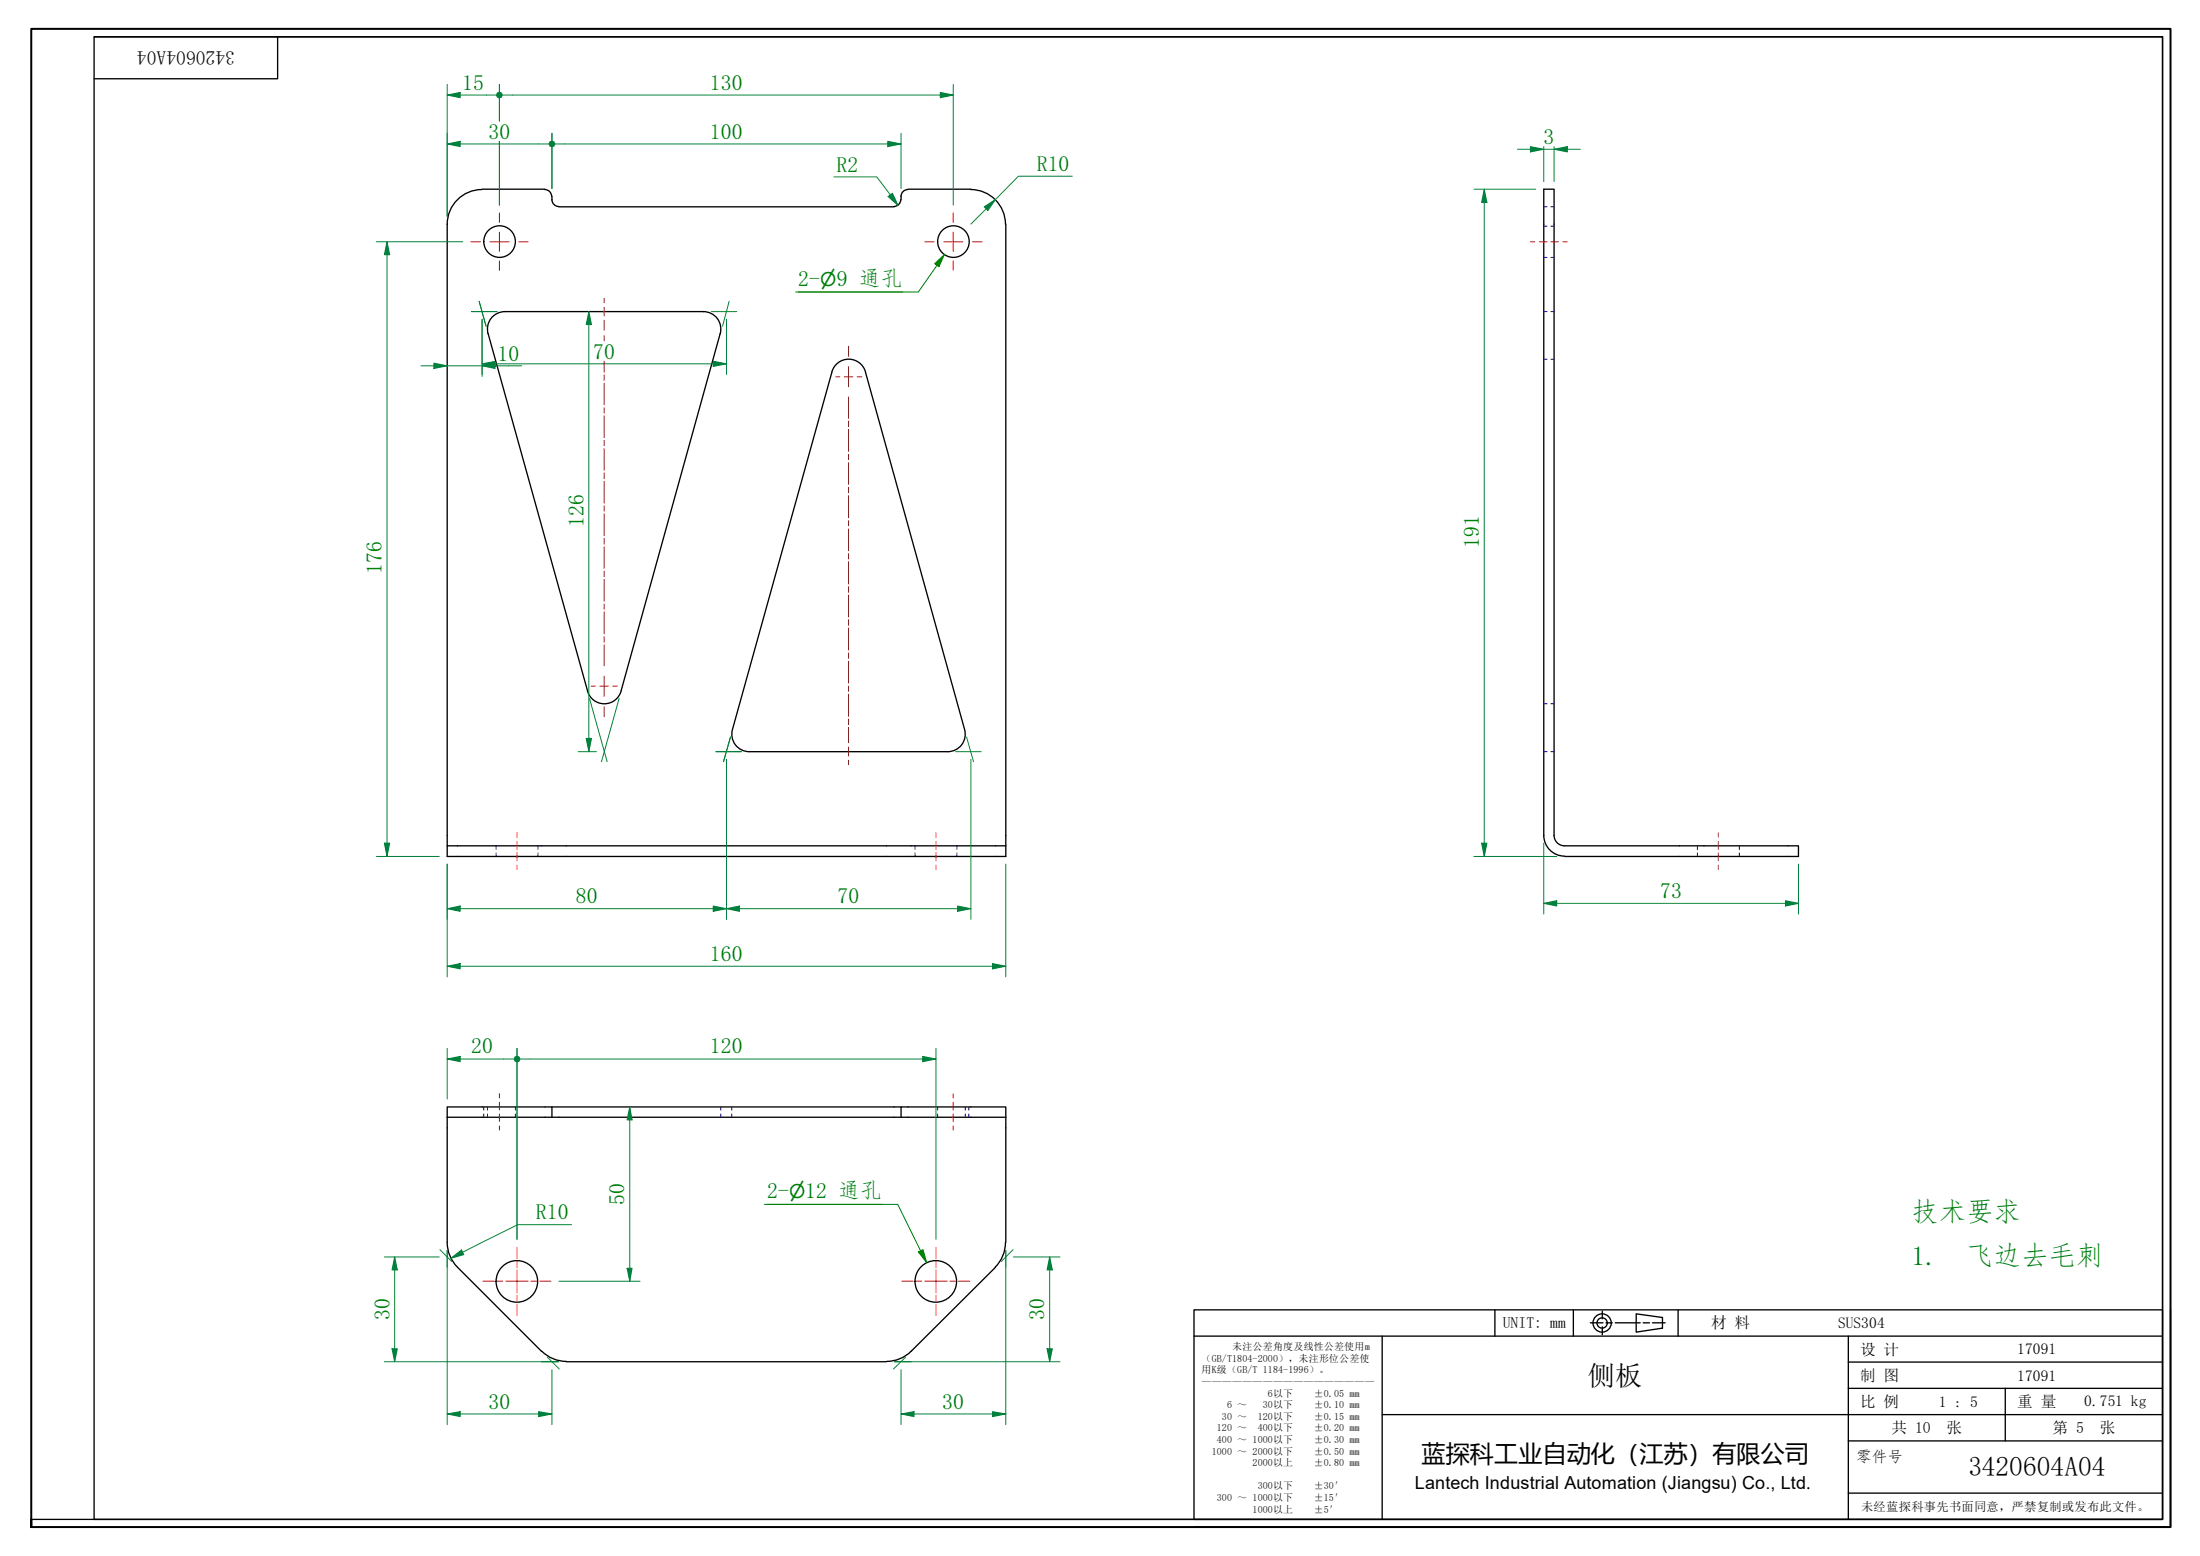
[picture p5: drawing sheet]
<svg xmlns="http://www.w3.org/2000/svg" width="420mm" height="297mm" viewBox="0 0 420 297" stroke-linecap="round" stroke-linejoin="round" font-family="sans-serif">
<g fill="none" stroke="#00f" stroke-width=".19">
<path d="M294.8 39.5h.7M296.2 39.5h.6M294.8 59.5h.7M294.8 43.2h.7M294.8 49.1h.7M296.2 59.5h.6M296.2 43.2h.6M296.2 49.1h.6M294.8 68.6h.7M296.2 68.6h.6M294.8 134.4h.7M296.2 134.4h.6"/>
<path d="M294.8 143.5h.7M296.2 143.5h.6M94.7 161.5v.7M94.7 162.8v.7M102.7 161.5v.7M102.7 162.8v.7M174.8 161.5v.7M174.8 162.8v.7M182.8 161.5v.7M182.8 162.8v.7M324.2 161.5v.7M324.2 162.8v.7"/>
<path d="M332.2 161.5v.7M332.2 162.8v.7M92.4 211.3v.6M92.4 212.6v.7M93.1 211.3v.6M93.1 212.6v.7M98.4 211.3v.6M98.4 212.6v.7M137.7 211.3v.6M137.7 212.6v.7M139.8 211.3v.6M139.8 212.6v.7"/>
<path d="M179.1 211.3v.6M179.1 212.6v.7M184.3 211.3v.6M184.3 212.6v.7M185 211.3v.6M185 212.6v.7"/>
</g>
<g fill="none" stroke="#000" stroke-width=".25">
<path d="M92 36.2a6.6 6.6 0 0 0-6.6 6.6M92.1 36.1h12M104 36.2a1.3 1.3 0 0 1 1.3 1.3M105.4 37.5v.6M105.4 38.1a1.3 1.3 0 0 0 1.3 1.3M106.7 39.5h64.1M172 38.1a1.3 1.3 0 0 1-1.3 1.3M172.1 37.5v.6M173.4 36.2a1.3 1.3 0 0 0-1.3 1.3M173.4 36.1h12M185.4 36.2a6.6 6.6 0 0 1 6.6 6.6M85.4 42.8v118.7"/>
<path d="M192.1 42.8v118.7M158.9 71a3.3 3.3 0 0 1 3.2-2.4 3.3 3.3 0 0 1 3.2 2.4M158.9 71l-19 68.2M165.3 71l18.9 68.2M112.2 131.9a3.3 3.3 0 0 0 3.2 2.5 3.3 3.3 0 0 0 3.2-2.5M112.2 131.9l-19-68.2a3.3 3.3 0 0 1 3.2-4.2h38a3.3 3.3 0 0 1 3.1 4.2l-18.9 68.2M139.9 139.3a3.3 3.3 0 0 0 3.2 4.2M184.2 139.3a3.3 3.3 0 0 1-3.2 4.2M143.1 143.5h37.9M294.8 159.5v-123.4h2v123.4M294.8 159.5a4 4 0 0 0 4 3.9M296.8 159.5a2 2 0 0 0 2 2"/>
<path d="M85.4 161.5h106.7v2h-106.7zM298.8 161.5h44.7v2h-44.7M85.4 213.3h106.7M85.4 213.3v-2h20v2M85.4 213.3v23.9M105.4 211.3h66.7M172.1 213.3v-2h20v2M192.1 213.3v23.9M85.4 237.2a6.6 6.6 0 0 0 2 4.7M192 237.2a6.6 6.6 0 0 1-1.9 4.7M87.4 241.9l16.1 16a6.6 6.6 0 0 0 4.7 2M108.1 260h61.2"/>
<path d="M174 257.9a6.6 6.6 0 0 1-4.7 2M190.1 241.9l-16.1 16.1"/>
<circle cx="95.4" cy="46.1" r="3"/>
<circle cx="182.1" cy="46.1" r="3"/>
<circle cx="98.7" cy="244.6" r="4"/>
<circle cx="178.7" cy="244.6" r="4"/>
</g>
<path d="M6 291.5v-1.4v1.4M6 290.1v-284.6h408.5v286h-408.5" fill="none" stroke="#000" stroke-width=".38"/>
<path d="M18 7h395v283.1h-395zM18 7h395M53 7v8h-35M413 7v283.1h-407" fill="none" stroke="#000" stroke-width=".25"/>
<g fill="none" stroke="#000" stroke-width=".25">
<path d="M228 250h185v40.1h-185zM228 255.1h185M264 255.1v35M285.5 250v5.1M300.5 250v5.1M303.7 252.5h2.4M306 250.3v1.5M306 253.3v1.5M306.7 252.5h1.2M308.5 252.5h4.7M312.5 250.8l5 .7v2l-5 .8zM313.8 252.5h1.2"/>
<path d="M315.6 252.5h2.4M320.5 250v5.1M353 255.1v35M414.5 250v41.5h-186.5M264 270.1h149M353 275.1h60M353 265h60M353 260h60M383 265v10.1M353 285h60"/>
<circle cx="306" cy="252.6" r="1.75"/>
<circle cx="306" cy="252.6" r=".98"/>
</g>
<g fill="none" stroke="#f00" stroke-width=".19">
<path d="M98.7 159v.8M178.8 159v.8M98.7 160.6v1.6M98.7 162.8v1.5M98.7 165.1v.9M178.8 160.6v1.6M178.8 162.8v1.5M178.8 165.1v.9M95.4 208.8v.8M95.4 210.4v1.5M95.4 212.6v1.5M95.4 214.9v.9"/>
<path d="M182.1 208.8v.8M182.1 210.4v1.5M182.1 212.6v1.5M182.1 214.9v.9"/>
</g>
<g fill="none" stroke="#f00" stroke-width=".19">
<path d="M89.9 46.2h1.9M93.5 46.2h3.7M95.4 40.6v1.9M95.4 44.3v3.7M95.4 49.8v1.8M99.1 46.2h1.8M176.6 46.2h1.8M180.2 46.2h3.7M182.1 40.6v1.9M182.1 44.3v3.7M182.1 49.8v1.8M185.7 46.2h1.9"/>
<path d="M98.7 238.1v2.2M178.8 238.1v2.2M92.2 244.6h2.2M94.9 244.6h1.1M96.6 244.6h4.3M98.7 240.8v1.1M98.7 242.4v4.4M98.7 247.3v1.1M98.7 249v2.1M101.4 244.6h1.1M103.1 244.6h2.1M172.2 244.6h2.2"/>
<path d="M174.9 244.6h1.1M176.6 244.6h4.3M178.8 240.8v1.1M178.8 242.4v4.4M178.8 247.3v1.1M178.8 249v2.1M181.4 244.6h1.1M183.1 244.6h2.1"/>
</g>
<path d="M85.4 18.1h2.5" fill="none" stroke="#00803f" stroke-width=".19"/>
<path d="M85.4 18.1l2.5-.5v1.1z" fill="#00803f"/>
<path d="M85.4 18.1l2.5-.5v1.1zM92.9 18.1h1.8" fill="none" stroke="#00803f" stroke-width=".19"/>
<circle cx="95.4" cy="18.1" r=".63" fill="#00803f"/>
<path d="M85.4 16.1v25.2M87.9 18.1h5M95.4 16.1v7M96 18.1h1.9M95.4 27v12.2" fill="none" stroke="#00803f" stroke-width=".19"/>
<circle cx="95.4" cy="18.1" r=".63" fill="#00803f"/>
<path d="M179.6 18.1h2.5" fill="none" stroke="#00803f" stroke-width=".19"/>
<path d="M179.6 17.6l2.5 .5-2.5 .6z" fill="#00803f"/>
<path d="M95.4 16.1v7M97.9 18.1h81.7M179.6 17.6l2.5 .5-2.5 .6zM182.1 16.1v23.1M85.4 27.5h2.5M95.4 27v12.2" fill="none" stroke="#00803f" stroke-width=".19"/>
<path d="M85.4 27.5l2.5-.5v1z" fill="#00803f"/>
<path d="M85.4 27.5l2.5-.5v1zM102.9 27.5h1.9" fill="none" stroke="#00803f" stroke-width=".19"/>
<circle cx="105.4" cy="27.5" r=".63" fill="#00803f"/>
<path d="M85.4 25.4v15.9M87.9 27.5h15M105.4 25.4v10.6M106 27.5h1.9" fill="none" stroke="#00803f" stroke-width=".19"/>
<circle cx="105.4" cy="27.5" r=".63" fill="#00803f"/>
<path d="M169.5 27.5h2.6" fill="none" stroke="#00803f" stroke-width=".19"/>
<path d="M169.5 27l2.6 .5-2.6 .5z" fill="#00803f"/>
<path d="M105.4 25.4v10.6M107.9 27.5h61.6M169.5 27l2.6 .5-2.6 .5zM172.1 25.4v10.6M73.9 161v2.5" fill="none" stroke="#00803f" stroke-width=".19"/>
<path d="M73.4 161h1l-.5 2.5z" fill="#00803f"/>
<path d="M73.9 46.2v2.4M73.4 161h1l-.5 2.5z" fill="none" stroke="#00803f" stroke-width=".19"/>
<path d="M73.9 46.2l.5 2.4h-1z" fill="#00803f"/>
<path d="M71.9 46.2h16.5M73.9 46.2l.5 2.4h-1zM73.9 48.6v112.4M82.9 69.8h2.5M71.9 163.5h12" fill="none" stroke="#00803f" stroke-width=".19"/>
<path d="M82.9 69.3l2.5 .5-2.5 .5z" fill="#00803f"/>
<path d="M82.9 69.3l2.5 .5-2.5 .5zM92.1 69.8h2.5" fill="none" stroke="#00803f" stroke-width=".19"/>
<path d="M92.1 69.8l2.5-.5v1z" fill="#00803f"/>
<path d="M90 59.5h4.9M91.5 57.5l1.3 4.8M80.4 69.8h2.5M85.4 69.8h6.7M92.1 69.8l2.5-.5v1zM92.1 60.9v11M92.1 69.5h2.5M94.6 69.8h5" fill="none" stroke="#00803f" stroke-width=".19"/>
<path d="M92.1 69.5l2.5-.6v1.1z" fill="#00803f"/>
<path d="M92.1 69.5l2.5 .5M136.2 69.5h2.5" fill="none" stroke="#00803f" stroke-width=".19"/>
<path d="M136.2 68.9l2.5 .6-2.5 .5z" fill="#00803f"/>
<path d="M90 59.5h4.9M91.5 57.5l1.3 4.8M112.5 59.5v2.5M135.8 59.5h4.9M139.3 57.5l-1.3 4.8M92.1 60.9v10.6M94.5 69l-2.4 .5M94.6 69.5h41.6M94.6 69.3v.7M136.2 68.9l2.5 .6-2.5 .5zM138.7 60.9v10.6" fill="none" stroke="#00803f" stroke-width=".19"/>
<path d="M112.5 59.5l.5 2.5h-1z" fill="#00803f"/>
<path d="M112.5 59.5l.5 2.5h-1zM112.5 141v2.5" fill="none" stroke="#00803f" stroke-width=".19"/>
<path d="M112 141h1l-.5 2.5z" fill="#00803f"/>
<path d="M112.5 62v79M112.6 133.3l3.4 12.1M118.2 133.3l-3.3 12.1M110.4 143.5h3.5M112 141h1l-.5 2.5zM85.4 173.5h2.5" fill="none" stroke="#00803f" stroke-width=".19"/>
<path d="M85.4 173.5l2.5-.5v1z" fill="#00803f"/>
<path d="M85.4 173.5l2.5-.5v1zM136.2 173.5h2.5" fill="none" stroke="#00803f" stroke-width=".19"/>
<path d="M136.2 173l2.5 .5-2.5 .5z" fill="#00803f"/>
<path d="M136.7 143.5h4.9M138.7 145v30.5M139.5 140.7l-1.3 4.7M85.4 165v10.5M87.9 173.5h48.3M136.2 173l2.5 .5-2.5 .5zM138.7 173.5h2.5" fill="none" stroke="#00803f" stroke-width=".19"/>
<path d="M138.7 173.5l2.5-.5v1z" fill="#00803f"/>
<path d="M138.7 173.5l2.5-.5v1zM182.9 173.5h2.5" fill="none" stroke="#00803f" stroke-width=".19"/>
<path d="M182.9 173l2.5 .5-2.5 .5z" fill="#00803f"/>
<path d="M136.7 143.5h4.9M138.7 145v30.5M139.5 140.7l-1.3 4.7M182.5 143.5h4.9M184.6 140.7l1.3 4.7M185.4 145v30.5M141.2 173.5h41.7M182.9 173l2.5 .5-2.5 .5z" fill="none" stroke="#00803f" stroke-width=".19"/>
<path d="M152.5 55.7h19.9M180.3 48.6l-1.4 2.1" fill="none" stroke="#008000" stroke-width=".19"/>
<path d="M178.5 50.3l1.8-1.7-1 2.3z" fill="#008000"/>
<path d="M178.5 50.3l1.8-1.7-1 2.3zM178.9 50.7l-3.5 5h-23.4" fill="none" stroke="#008000" stroke-width=".19"/>
<path d="M85.4 184.5h2.5" fill="none" stroke="#00803f" stroke-width=".19"/>
<path d="M85.4 184.5l2.5-.6v1.1z" fill="#00803f"/>
<path d="M85.4 184.5l2.5-.6v1.1zM189.5 184.5h2.6" fill="none" stroke="#00803f" stroke-width=".19"/>
<path d="M189.5 183.9l2.6 .6-2.6 .5z" fill="#00803f"/>
<path d="M85.4 165v21.5M192.1 165v21.5M87.9 184.5h101.6M189.5 183.9l2.6 .6-2.6 .5zM85.4 202.2h2.5" fill="none" stroke="#00803f" stroke-width=".19"/>
<path d="M85.4 202.2l2.5-.5v1z" fill="#00803f"/>
<path d="M85.4 202.2l2.5-.5v1zM96.2 202.2h1.9" fill="none" stroke="#00803f" stroke-width=".19"/>
<circle cx="98.7" cy="202.2" r=".63" fill="#00803f"/>
<path d="M85.4 200.1v9.7M87.9 202.2h8.3M98.7 200.1v36.5M99.4 202.2h1.8" fill="none" stroke="#00803f" stroke-width=".19"/>
<circle cx="98.7" cy="202.2" r=".63" fill="#00803f"/>
<path d="M176.2 202.2h2.6" fill="none" stroke="#00803f" stroke-width=".19"/>
<path d="M176.2 201.7l2.6 .5-2.6 .5z" fill="#00803f"/>
<path d="M98.7 200.1v36.5M101.2 202.2h75M120.3 211.3v2.5M176.2 201.7l2.6 .5-2.6 .5zM178.8 200.1v36.5" fill="none" stroke="#00803f" stroke-width=".19"/>
<path d="M120.3 211.3l.4 2.5h-.9z" fill="#00803f"/>
<path d="M120.3 211.3l.4 2.5h-.9zM120.3 242.1v2.5" fill="none" stroke="#00803f" stroke-width=".19"/>
<path d="M119.8 242.1h.9l-.4 2.5z" fill="#00803f"/>
<path d="M120.3 213.8v28.3M106.7 244.6h15.5M119.8 242.1h.9l-.4 2.5z" fill="none" stroke="#00803f" stroke-width=".19"/>
<path d="M146.5 229.9h22M175.8 238.8l1.2 2.2" fill="none" stroke="#008000" stroke-width=".19"/>
<path d="M175.4 239l.9-.4 .7 2.4z" fill="#008000"/>
<path d="M146 229.9h25.4l4.4 8.9M175.4 239l.9-.4 .7 2.4z" fill="none" stroke="#008000" stroke-width=".19"/>
<path d="M85.4 269.9h2.5" fill="none" stroke="#00803f" stroke-width=".19"/>
<path d="M85.4 269.9l2.5-.4v.9z" fill="#00803f"/>
<path d="M85.4 269.9l2.5-.4v.9zM102.9 269.9h2.5" fill="none" stroke="#00803f" stroke-width=".19"/>
<path d="M102.9 269.5l2.5 .4-2.5 .5z" fill="#00803f"/>
<path d="M85.4 238.7v33.3M75.4 257.5v2.5M103.4 260h3.3M104.5 259.1l2.3 2.3M87.9 269.9h15M102.9 269.5l2.5 .4-2.5 .5zM105.4 261.5v10.5" fill="none" stroke="#00803f" stroke-width=".19"/>
<path d="M74.9 257.5h1l-.5 2.5z" fill="#00803f"/>
<path d="M75.4 240v2.4M74.9 257.5h1l-.5 2.5z" fill="none" stroke="#00803f" stroke-width=".19"/>
<path d="M75.4 240l.5 2.4h-1z" fill="#00803f"/>
<path d="M73.4 240h10.5M75.4 240l.5 2.4h-1zM84 238.6l2.3 2.2M85.4 238.7v3.2M73.4 260h33.3M75.4 242.4v15.1M189.5 269.9h2.6" fill="none" stroke="#00803f" stroke-width=".19"/>
<path d="M189.5 269.5l2.6 .4-2.6 .5z" fill="#00803f"/>
<path d="M172.1 269.9h2.5M189.5 269.5l2.6 .4-2.6 .5z" fill="none" stroke="#00803f" stroke-width=".19"/>
<path d="M172.1 269.9l2.5-.4v.9z" fill="#00803f"/>
<path d="M192.1 238.7v33.3M170.8 260h3.3M173 259.1l-2.4 2.3M200.5 257.5v2.5M172.1 269.9l2.5-.4v.9zM172.1 261.5v10.5M174.6 269.9h14.9" fill="none" stroke="#00803f" stroke-width=".19"/>
<path d="M200 257.5h1l-.5 2.5z" fill="#00803f"/>
<path d="M200.5 240v2.4M200 257.5h1l-.5 2.5z" fill="none" stroke="#00803f" stroke-width=".19"/>
<path d="M200.5 240l.5 2.4h-1z" fill="#00803f"/>
<path d="M88.3 239.1l-2.2 1.1M192.1 238.7v3.2M193.5 238.6l-2.3 2.2M193.5 240h8.9M200.5 240l.5 2.4h-1zM170.8 260h31.6M200.5 242.4v15.1" fill="none" stroke="#00803f" stroke-width=".19"/>
<path d="M86.1 240.2l2-1.6 .5 .9z" fill="#00803f"/>
<path d="M170.1 37.2l1.4 2M109.2 233.8h-10.3l-10.6 5.3M86.1 240.2l2-1.6 .5 .9z" fill="none" stroke="#00803f" stroke-width=".19"/>
<path d="M169.6 37.5l.8-.6 1.1 2.3z" fill="#00803f"/>
<path d="M159.3 33.8h8.1l3.4 4.3-.7-.9M169.6 37.5l.8-.6 1.1 2.3zM190.1 38.1l-1.8 1.8" fill="none" stroke="#00803f" stroke-width=".19"/>
<path d="M188 39.5l2.1-1.4-1.4 2.1z" fill="#00803f"/>
<path d="M188 39.5l2.1-1.4-1.4 2.1zM188.3 39.9l-2.9 2.9M204.8 33.6h-10.3l-4.4 4.5M294.8 172.5h2.5" fill="none" stroke="#00803f" stroke-width=".19"/>
<path d="M292.3 46.2h.8M294 46.2h1.5M296.2 46.2h1.4M298.4 46.2h.9M328.2 159v.8M328.2 160.6v1.6M328.2 162.8v1.5M328.2 165.1v.9" fill="none" stroke="#f00" stroke-width=".19"/>
<path d="M294.8 172.5l2.5-.6v1.1z" fill="#00803f"/>
<path d="M294.8 172.5l2.5-.6v1.1zM341 172.5h2.5" fill="none" stroke="#00803f" stroke-width=".19"/>
<path d="M341 171.9l2.5 .6-2.5 .5z" fill="#00803f"/>
<path d="M283.5 161v2.5M294.8 161v13.5M297.3 172.5h43.7M341 171.9l2.5 .6-2.5 .5zM343.5 165v9.5" fill="none" stroke="#00803f" stroke-width=".19"/>
<path d="M283 161h1l-.5 2.5z" fill="#00803f"/>
<path d="M283.5 36.1v2.6M283 161h1l-.5 2.5z" fill="none" stroke="#00803f" stroke-width=".19"/>
<path d="M283.5 36.1l.5 2.6h-1z" fill="#00803f"/>
<path d="M281.5 36.1h11.8M283.5 36.1l.5 2.6h-1zM283.5 38.7v122.3M292.3 28.5h2.5M281.5 163.5h15.8" fill="none" stroke="#00803f" stroke-width=".19"/>
<path d="M292.3 28l2.5 .5-2.5 .5z" fill="#00803f"/>
<path d="M292.3 28l2.5 .5-2.5 .5zM296.8 28.5h2.5" fill="none" stroke="#00803f" stroke-width=".19"/>
<path d="M296.8 28.5l2.5-.5v1z" fill="#00803f"/>
<path d="M289.8 28.5h2.5M294.8 28.5h2M294.8 28v6.7M296.8 28.5l2.5-.5v1zM296.8 28v6.7M299.3 28.5h2.5" fill="none" stroke="#00803f" stroke-width=".19"/>
<path d="M159.6 71.9h.8M161.2 71.9h1.7M163.7 71.9h.9M112.9 131h.8M114.6 131h1.6M117 131h.9" fill="none" stroke="#f00" stroke-width=".19"/>
<g fill="none" stroke="#f00" stroke-width=".19">
<path d="M115.4 56.9v.9M115.4 58.7v1.6M115.4 61.1v1.9M115.4 64.1v1M115.4 68.9v2.1M115.4 71.6v1M115.4 73.1v4.2M115.4 77.8v1.1M115.4 79.4v4.2M162.1 66.1v2M162.1 70v3.8M162.1 75.8v4.1"/>
<path d="M115.4 84.1v1M115.4 85.6v4.2M115.4 90.3v1.1M115.4 91.9v4.2M115.4 96.6v1M115.4 98.1v4.2M162.1 80.4v1.1M162.1 82v4.2M162.1 86.7v1M162.1 88.3v4.2M162.1 93v1.1M162.1 94.6v4.3"/>
<path d="M162.1 99.4v1M115.4 102.8v1.1M115.4 104.4v4.1M115.4 109v1.1M115.4 110.6v4.2M115.4 115.3v1M115.4 116.8v4.2M162.1 101v4.1M162.1 105.6v1.1M162.1 107.2v4.3M162.1 112v1.1M162.1 113.6v4.2"/>
<path d="M162.1 118.3v1.1M162.1 119.9v4.2M115.4 121.5v1.1M115.4 123.1v4M115.4 129.1v3.9M115.4 134.9v1.9M162.1 124.6v1.1M162.1 126.2v4.2M162.1 131v1M162.1 132.5v4.3M162.1 137.3v1.1M162.1 138.9v2.9"/>
<path d="M162.1 142.6v1.7M162.1 145.1v.9"/>
</g>
<g font-size="5.2" fill="#008000">
<text x="365.1" y="233.1">技术要求</text>
<text x="365.1" y="241.5">1.</text>
<text x="375.5" y="241.5">飞边去毛刺</text>
</g>
<g font-size="5.2">
<text x="303.3" y="264.4">侧板</text>
<text x="375.9" y="281.9">3420604A04</text>
</g>
<text font-size="4.6" x="271.5" y="279">蓝探科工业自动化（江苏）有限公司</text>
<g font-size="4.2" fill="#008000">
<text x="88.3" y="17.1">15</text>
<text x="135.6" y="17.1">130</text>
<text x="93.3" y="26.5">30</text>
<text x="135.6" y="26.5">100</text>
<text x="294.8" y="27.5">3</text>
<text x="159.8" y="32.8">R2</text>
<text x="198" y="32.6">R10</text>
<text x="152.5" y="54.7">2-</text>
<text x="159.8" y="54.7">9 通孔</text>
<text x="95" y="68.8">10</text>
<text x="113.3" y="68.4">70</text>
<text x="111.4" y="100.6" transform="rotate(-90 111.4 100.6)">126</text>
<text x="282.4" y="104.6" transform="rotate(-90 282.4 104.6)">191</text>
<text x="72.8" y="109.6" transform="rotate(-90 72.8 109.6)">176</text>
<text x="110" y="172.5">80</text>
<text x="160" y="172.5">70</text>
<text x="317.1" y="171.4">73</text>
<text x="135.6" y="183.4">160</text>
<text x="90" y="201.1">20</text>
<text x="135.6" y="201.1">120</text>
<text x="102.4" y="232.7">R10</text>
<text x="119.2" y="230" transform="rotate(-90 119.2 230)">50</text>
<text x="146.5" y="228.8">2-</text>
<text x="153.8" y="228.8">12 通孔</text>
<text x="74.4" y="252" transform="rotate(-90 74.4 252)">30</text>
<text x="199.4" y="252" transform="rotate(-90 199.4 252)">30</text>
<text x="93.3" y="268.9">30</text>
<text x="180" y="268.9">30</text>
</g>
<text font-size="3.7" x="44.8" y="9.7" transform="rotate(180 44.8 9.7)">3420604A04</text>
<g font-size="3.6" fill="#008000">
<text x="156.7" y="54.7">⌀</text>
<text x="150.7" y="228.8">⌀</text>
</g>
<text font-size="3.4" x="270.2" y="284.2">Lantech Industrial Automation (Jiangsu) Co., Ltd.</text>
<g font-size="3">
<text x="287" y="253.5">UNIT: mm</text>
<text x="326.8" y="253.6">材 料</text>
<text x="351" y="253.5">SUS304</text>
<text x="355.3" y="263.6">制 图</text>
<text x="355.3" y="258.6">设 计</text>
<text x="385.3" y="258.6">17091</text>
<text x="385.3" y="263.6">17091</text>
<text x="355.3" y="268.6">比 例</text>
<text x="370.3" y="268.5">1 : 5</text>
<text x="385.3" y="268.7">重 量</text>
<text x="398" y="268.4">0.751 kg</text>
<text x="361.3" y="273.6">共 10</text>
<text x="371.7" y="273.6">张</text>
<text x="392" y="273.6">第 5</text>
<text x="401" y="273.6">张</text>
<text x="354.5" y="279.1">零件号</text>
</g>
<text font-size="2.3" x="355.5" y="288.4">未经蓝探科事先书面同意，严禁复制或发布此文件。</text>
<g font-size="1.9">
<text x="235.3" y="257.7">未注公差角度及线性公差使用m</text>
<text x="229.5" y="260">（GB/T1804-2000），未注形位公差使</text>
<text x="229.5" y="262.2">用K级（GB/T 1184-1996）。</text>
<text x="229.5" y="264.4">—————————————————</text>
<text x="234.4" y="268.8">6 ～</text>
<text x="241.2" y="268.8">30以下</text>
<text x="242.1" y="266.6">6以下</text>
<text x="250.9" y="266.6">±0.05 mm</text>
<text x="250.9" y="268.8">±0.10 mm</text>
<text x="232.4" y="273.2">120 ～</text>
<text x="232.4" y="275.4">400 ～ 1000以下</text>
<text x="233.4" y="271.1">30 ～</text>
<text x="240.2" y="271.1">120以下</text>
<text x="240.2" y="273.2">400以下</text>
<text x="250.9" y="271.1">±0.15 mm</text>
<text x="250.9" y="273.2">±0.20 mm</text>
<text x="250.9" y="275.4">±0.30 mm</text>
<text x="231.5" y="277.7">1000 ～ 2000以下</text>
<text x="239.2" y="279.9">2000以上</text>
<text x="250.9" y="277.7">±0.50 mm</text>
<text x="250.9" y="279.9">±0.80 mm</text>
<text x="232.4" y="286.6">300 ～ 1000以下</text>
<text x="240.2" y="284.3">300以下</text>
<text x="250.9" y="284.3">±30′</text>
<text x="250.9" y="286.6">±15′</text>
<text x="239.2" y="288.8">1000以上</text>
<text x="250.9" y="288.8">±5′</text>
</g>
</svg>
